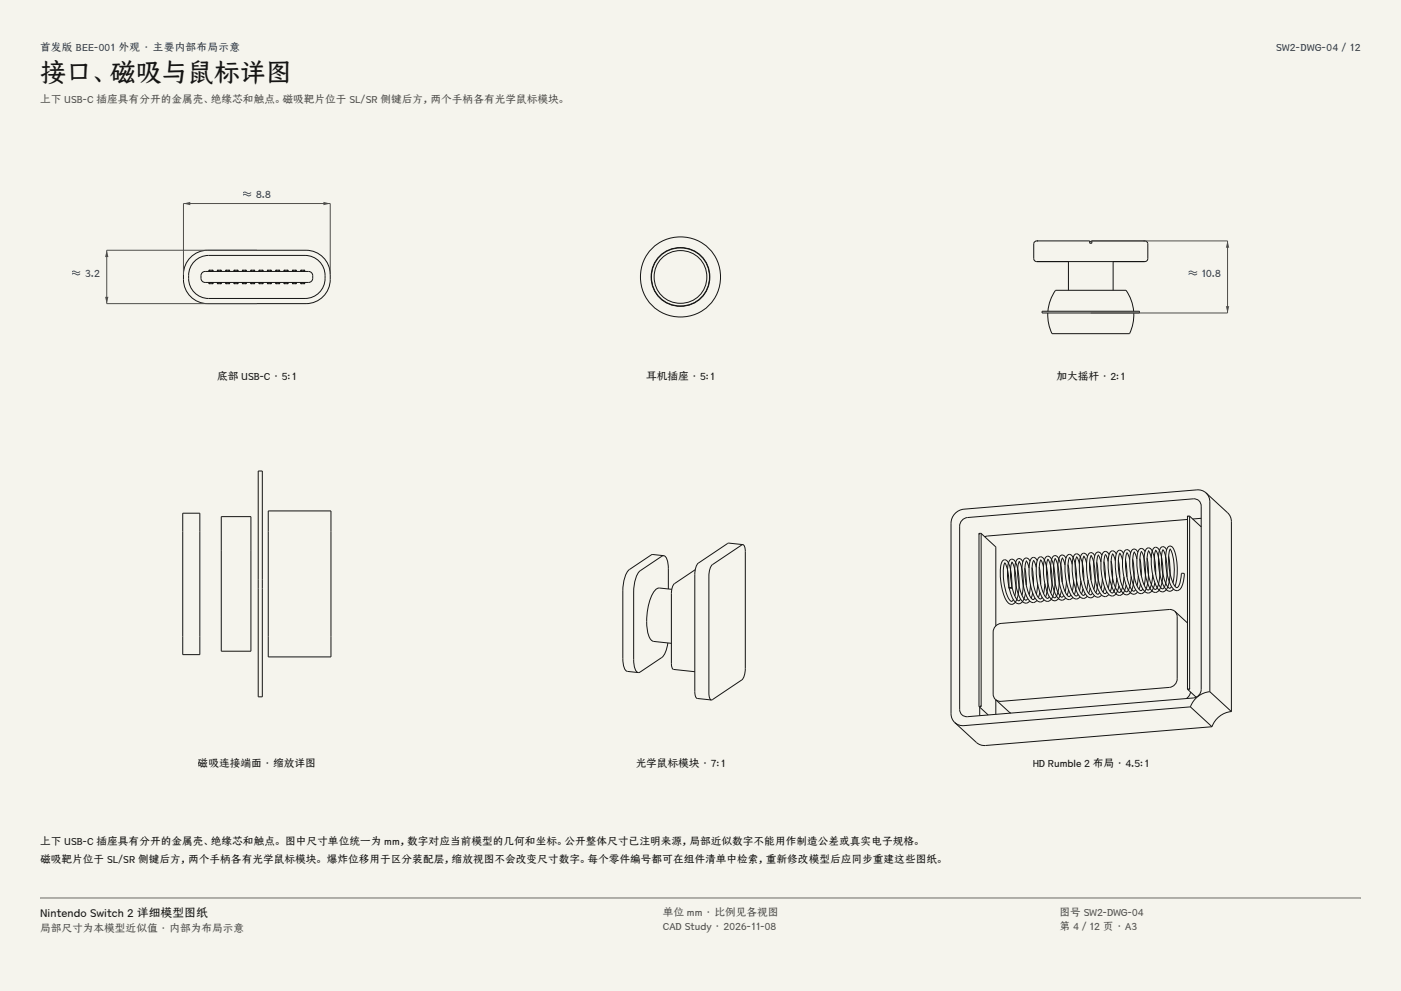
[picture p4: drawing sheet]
<svg xmlns="http://www.w3.org/2000/svg" width="420mm" height="297mm" viewBox="0 0 420 297" stroke-linecap="round" stroke-linejoin="round" font-family="sans-serif">
<g fill="#f5f4ed">
<path d="M0 0h420v297h-420z"/>
<path d="M12 12h396v275h-396z"/>
</g>
<g fill="none" stroke="#141413" stroke-width=".3">
<path d="M56.8 77.5a7.2 7.2 0 0 1 5.5-2.5h29.5a7.5 7.5 0 0 1 7.2 8.7 7.2 7.2 0 0 1-7.2 7.3h-29.5a7.5 7.5 0 0 1-7.3-8.8 7.2 7.2 0 0 1 1.8-4.7zM58.3 78.3a6 6 0 0 1 4.3-1.8h28.9a6.3 6.3 0 0 1 5.9 7.9 6 6 0 0 1-5.9 5h-28.9a6.3 6.3 0 0 1-6-7.8 6 6 0 0 1 1.7-3.3zM60.8 81.6l.7-.3h31a1.7 1.7 0 0 1 1.3 1.7 1.7 1.7 0 0 1-1.3 1.6h-31a1.73 1.73 0 0 1-1.4-1.2 1.73 1.73 0 0 1 .7-1.8zM62.7 81v.2M62.7 84.8v.1M62.8 84.7h1M62.8 85h1M62.8 81h1M62.8 81.3h1M63.8 81v.2M63.8 84.8v.1M65.2 81v.2"/>
<path d="M65.2 84.8v.1M65.3 84.7h1M65.3 85h1M65.3 81h1M65.3 81.3h1M66.3 81v.2M66.3 84.8v.1M67.7 81v.2M67.7 84.8v.1M67.8 84.7h1M67.8 85h1M67.8 81h1"/>
<path d="M67.8 81.3h1M68.8 81v.2M68.8 84.8v.1M70.2 81v.2M70.2 84.8v.1M70.3 84.7h1M70.3 85h1M70.3 81h1M70.3 81.3h1M71.3 81v.2M71.3 84.8v.1M72.7 81v.2"/>
<path d="M72.7 84.8v.1M72.8 84.7h1M72.8 85h1M72.8 81h1M72.8 81.3h1M73.8 81v.2M73.8 84.8v.1M75.2 81v.2M75.2 84.8v.1M75.3 84.7h1M75.3 85h1M75.3 81h1"/>
<path d="M75.3 81.3h1M76.3 81v.2M76.3 84.8v.1M77.7 81v.2M77.7 84.8v.1M77.8 84.7h1M77.8 85h1M77.8 81h1M77.8 81.3h1M78.8 81v.2M78.8 84.8v.1M80.2 81v.2"/>
<path d="M80.2 84.8v.1M80.3 84.7h1M80.3 85h1M80.3 81h1M80.3 81.3h1M81.3 81v.2M81.3 84.8v.1M82.7 81v.2M82.7 84.8v.1M82.8 84.7h1M82.8 85h1M82.8 81h1"/>
<path d="M82.8 81.3h1M83.8 81v.2M83.8 84.8v.1M85.2 81v.2M85.2 84.8v.1M85.3 84.7h1M85.3 85h1M85.3 81h1M85.3 81.3h1M86.3 81v.2M86.3 84.8v.1M87.7 81v.2"/>
<path d="M87.7 84.8v.1M87.8 84.7h1M87.8 85h1M87.8 81h1M87.8 81.3h1M88.8 81v.2M88.8 84.8v.1M90.2 81v.2M90.2 84.8v.1M90.3 84.7h1M90.3 85h1M90.3 81h1"/>
<path d="M90.3 81.3h1M91.3 81v.2M91.3 84.8v.1"/>
<circle cx="62.7" cy="84.8" r=".08"/>
<circle cx="62.7" cy="81.1" r=".08"/>
<circle cx="62.7" cy="85" r=".08"/>
<circle cx="62.7" cy="81.2" r=".08"/>
<circle cx="63.7" cy="84.8" r=".08"/>
<circle cx="63.7" cy="81.1" r=".08"/>
<circle cx="63.7" cy="81.2" r=".08"/>
<circle cx="63.7" cy="85" r=".08"/>
<circle cx="65.2" cy="84.8" r=".08"/>
<circle cx="65.2" cy="81.1" r=".08"/>
<circle cx="65.2" cy="85" r=".08"/>
<circle cx="65.2" cy="81.2" r=".08"/>
<circle cx="66.2" cy="81.1" r=".08"/>
<circle cx="66.2" cy="84.8" r=".08"/>
<circle cx="66.2" cy="81.2" r=".08"/>
<circle cx="66.2" cy="85" r=".08"/>
<circle cx="67.7" cy="84.8" r=".08"/>
<circle cx="67.7" cy="81.1" r=".08"/>
<circle cx="67.7" cy="85" r=".08"/>
<circle cx="67.7" cy="81.2" r=".08"/>
<circle cx="68.7" cy="84.8" r=".08"/>
<circle cx="68.7" cy="81.1" r=".08"/>
<circle cx="68.7" cy="81.2" r=".08"/>
<circle cx="68.7" cy="85" r=".08"/>
<circle cx="70.2" cy="84.8" r=".08"/>
<circle cx="70.2" cy="81.1" r=".08"/>
<circle cx="70.2" cy="81.2" r=".08"/>
<circle cx="70.2" cy="85" r=".08"/>
<circle cx="71.2" cy="84.8" r=".08"/>
<circle cx="71.2" cy="81.1" r=".08"/>
<circle cx="71.2" cy="85" r=".08"/>
<circle cx="71.2" cy="81.2" r=".08"/>
<circle cx="72.7" cy="84.8" r=".08"/>
<circle cx="72.7" cy="81.1" r=".08"/>
<circle cx="72.7" cy="85" r=".08"/>
<circle cx="72.7" cy="81.2" r=".08"/>
<circle cx="73.7" cy="84.8" r=".08"/>
<circle cx="73.7" cy="81.1" r=".08"/>
<circle cx="73.7" cy="81.2" r=".08"/>
<circle cx="73.7" cy="85" r=".08"/>
<circle cx="75.2" cy="84.8" r=".08"/>
<circle cx="75.2" cy="81.1" r=".08"/>
<circle cx="75.2" cy="85" r=".08"/>
<circle cx="75.2" cy="81.2" r=".08"/>
<circle cx="76.2" cy="81.1" r=".08"/>
<circle cx="76.2" cy="84.8" r=".08"/>
<circle cx="76.2" cy="81.2" r=".08"/>
<circle cx="76.2" cy="85" r=".08"/>
<circle cx="77.7" cy="81.1" r=".08"/>
<circle cx="77.7" cy="84.8" r=".08"/>
<circle cx="77.7" cy="81.2" r=".08"/>
<circle cx="77.7" cy="85" r=".08"/>
<circle cx="78.7" cy="81.1" r=".08"/>
<circle cx="78.7" cy="84.8" r=".08"/>
<circle cx="78.7" cy="81.2" r=".08"/>
<circle cx="78.7" cy="85" r=".08"/>
<circle cx="80.2" cy="81.1" r=".08"/>
<circle cx="80.2" cy="84.8" r=".08"/>
<circle cx="80.2" cy="81.2" r=".08"/>
<circle cx="80.2" cy="85" r=".08"/>
<circle cx="81.2" cy="81.1" r=".08"/>
<circle cx="81.2" cy="84.8" r=".08"/>
<circle cx="81.2" cy="81.2" r=".08"/>
<circle cx="81.2" cy="85" r=".08"/>
<circle cx="82.7" cy="84.8" r=".08"/>
<circle cx="82.7" cy="81.1" r=".08"/>
<circle cx="82.7" cy="81.2" r=".08"/>
<circle cx="82.7" cy="85" r=".08"/>
<circle cx="83.7" cy="84.8" r=".08"/>
<circle cx="83.7" cy="81.1" r=".08"/>
<circle cx="83.7" cy="81.2" r=".08"/>
<circle cx="83.7" cy="85" r=".08"/>
<circle cx="85.2" cy="84.8" r=".08"/>
<circle cx="85.2" cy="81.1" r=".08"/>
<circle cx="85.2" cy="85" r=".08"/>
<circle cx="85.2" cy="81.2" r=".08"/>
<circle cx="86.2" cy="84.8" r=".08"/>
<circle cx="86.2" cy="81.1" r=".08"/>
<circle cx="86.2" cy="85" r=".08"/>
<circle cx="86.2" cy="81.2" r=".08"/>
<circle cx="87.7" cy="84.8" r=".08"/>
<circle cx="87.7" cy="81.1" r=".08"/>
<circle cx="87.7" cy="85" r=".08"/>
<circle cx="87.7" cy="81.2" r=".08"/>
<circle cx="88.7" cy="81.1" r=".08"/>
<circle cx="88.7" cy="84.8" r=".08"/>
<circle cx="88.7" cy="81.2" r=".08"/>
<circle cx="88.7" cy="85" r=".08"/>
<circle cx="90.2" cy="84.8" r=".08"/>
<circle cx="90.2" cy="81.1" r=".08"/>
<circle cx="90.2" cy="85" r=".08"/>
<circle cx="90.2" cy="81.2" r=".08"/>
<circle cx="91.2" cy="84.8" r=".08"/>
<circle cx="91.2" cy="81.1" r=".08"/>
<circle cx="91.2" cy="81.2" r=".08"/>
<circle cx="91.2" cy="85" r=".08"/>
</g>
<path d="M55 82.2v-21.2h44v21.2" fill="none" stroke="#504e49" stroke-width=".3"/>
<g fill="#504e49">
<path d="M55 61l2-.5v1z"/>
<path d="M97 60.5l2 .5-2 .5z"/>
</g>
<path d="M77 75h-45v16h45" fill="none" stroke="#504e49" stroke-width=".3"/>
<g fill="#504e49">
<path d="M32 75l.5 2h-1z"/>
<path d="M31.5 89h1l-.5 2z"/>
</g>
<g fill="none" stroke="#141413" stroke-width=".3">
<path d="M309.9 72.9v4.6a.9 .9 0 0 0 .9 .9M309.9 72.9h.1M310.8 78.4h32.4M310.8 78.4h9.5v8.6M310.8 72.2l-.6 .2-.3 .5M310.8 72.2h15.9v.7h.6v-.7h15.9M310.8 72.2h.4M326.7 72.4h.6M342.8 72.2h.4M343.2 72.2l.6 .2 .3 .5M343.2 78.4h-9.5v8.6M344.1 72.9h.1"/>
<path d="M344.1 72.9v4.8l-.4 .6-.5 .1M312.4 93.3h29.2v.5h-29.2zM314.1 93.8a12.9 12.9 0 0 0 1.3 6.2h23.2a12.9 12.9 0 0 0 1.3-6.2M314.1 93.3a12.9 12.9 0 0 1 2.3-6.3h21.2a12.9 12.9 0 0 1 2.3 6.3"/>
<circle cx="204" cy="83" r="12"/>
<circle cx="204" cy="83" r="8.8"/>
<circle cx="204" cy="83" r="8.7"/>
<circle cx="204" cy="83" r="7.9"/>
</g>
<path d="M327 72.2h41v21.6h-41" fill="none" stroke="#504e49" stroke-width=".3"/>
<g fill="#504e49">
<path d="M368 72.2l.5 2h-1z"/>
<path d="M367.5 91.8h1l-.5 2z"/>
</g>
<g fill="none" stroke="#141413" stroke-width=".3">
<path d="M54.8 153.8h5.1v42.4h-5.1zM66.3 154.8h8.9v40.4h-8.9zM77.4 141.2h1.2v67.6h-1.2zM80.4 153.1h18.8v43.8h-18.8zM288.6 155.7l1.5-.6 67.6-5.6a2.15 2.15 0 0 1 2.4 2.2v54.9a2.63 2.63 0 0 1-2.4 2.6l-67.6 5.6a2.15 2.15 0 0 1-2.4-2.2v-54.9a2.6 2.6 0 0 1 .9-2zM293.5 160v51.7M294.1 159.9v51.7M294.1 159.9h-.5M294.1 159.9l4.4 4.1v23.6M356 155.7l-59.9 4.9-.9 .3M356 154.8v51.7M356.6 154.7v51.8"/>
<path d="M356.6 154.7h-.5M356.6 154.7l3.5 3.2M360.1 155.3l-2.5 .2M361.6 147.7l-1.3-.7-1.5-.2-69.8 5.8a4.3 4.3 0 0 0-3.9 4.2v57.1l.3 1.5 .8 1.2M361.6 147.7l.8 1.2 .3 1.5v56.9M361.6 147.7l6.8 6.3 .7 1.8 .1 57.5M199 166.5l-.6 .2-6.5 4.4a9 9 0 0 0-1.9 6.3v20.3l.2 2.4a1.72 1.72 0 0 0 1.2 1.5M199 166.5a2.99 2.99 0 0 1 1.3 3l.1 7M199 166.5l-3.6-.3-6.7 4.5a9 9 0 0 0-2 6.4v20.2l.3 2.5a1.72 1.72 0 0 0 1.1 1.4l3.3 .4M201.4 176.6l-3.7-.4a4.1 4.1 0 0 0-2.8 3.5 17 17 0 0 0 0 11.7l1.1 .8 5.3 .6M208.4 170.7l-6.2 4.2-.7 1.1-.2 1.9 .1 22 .5 .7 6.4 .7M222.7 163.2l-9.1 6-.6 .8-.3 1.2-.2 37.2a1.44 1.44 0 0 0 .8 1.4"/>
<path d="M222.7 163.2a1.81 1.81 0 0 1 .7 2.1l-.1 36.5-.4 1.2-.5 .8-9.1 6M222.7 163.2l-4.5-.3-8.9 5.9-.7 1.3-.3 2.1v35.7a1.44 1.44 0 0 0 .7 1.4l4.3 .5M301.2 168.7l.6 1 .4 1.8 .2 4.7M301.3 168.6a15.3 15.3 0 0 0 1.5 11.4l.5 .2 .5-.5M302.4 176.2h.9M303.3 176.2v-3.2l-.5-3a2.07 2.07 0 0 0-1.8-2.2 2.65 2.65 0 0 0-1.1 2.5 15.8 15.8 0 0 0 2.4 10.4 1.53 1.53 0 0 0 1.6 .3 1.53 1.53 0 0 0 .9-1.4 17.4 17.4 0 0 0-.6-11.5 .98 .98 0 0 0-1.1-.5 .98 .98 0 0 0-.7 1 17.1 17.1 0 0 0 1.8 11.7 1.52 1.52 0 0 0 1.7 .6 1.52 1.52 0 0 0 1.1-1.4l.4-1.6M304.2 178.6a15.6 15.6 0 0 0-.9-10.1h.1a15.1 15.1 0 0 0 1.7 11.4l.4 .1 .5-.5M306.4 178.4a15.7 15.7 0 0 0-.9-10.1h.1a15.2 15.2 0 0 0 1.6 11.4l.4 .2 .5-.5M306.6 168.4a1.06 1.06 0 0 0-1-1 1.06 1.06 0 0 0-1.1 1 17.1 17.1 0 0 0 1.9 11.7 1.36 1.36 0 0 0 2.3 0M307.2 170.3l.5 5.1M308.5 170.2l-.8-2.1a15.1 15.1 0 0 0 1.7 11.4l.4 .2 .5-.5M308.8 168.2a1.06 1.06 0 0 0-1.1-1 1.06 1.06 0 0 0-1 1 17.1 17.1 0 0 0 1.8 11.7 1.36 1.36 0 0 0 2.3 0"/>
<path d="M308.9 175.3l-.4 2.9M309.4 170.1l.4 5.1M309.6 177.7l-.5 1.6M309.9 168l.8 2M309.9 167.9a15.6 15.6 0 0 0 1.4 11.2l.6 .4 .5-.5M310.9 168a1.06 1.06 0 0 0-1-.9 1.06 1.06 0 0 0-1.1 1 17.1 17.1 0 0 0 1.9 11.7 1.36 1.36 0 0 0 2.3 0M311.1 175.1l-.4 2.9M311.6 169.9l.4 5.1M311.7 177.5l-.4 1.6M312 167.8l.8 2M312.1 167.8a15.1 15.1 0 0 0 1.6 11.4l.4 .1 .5-.5M313.2 174.9l-.4 3"/>
<path d="M314.1 167.6h.1a15.3 15.3 0 0 0 1.5 11.3l.5 .3a2.12 2.12 0 0 0 1-2 15.6 15.6 0 0 0-.9-9.8h.1a15.6 15.6 0 0 0 1.4 11.2l.6 .4 .5-.5M314.2 167.6a15.3 15.3 0 0 1 .8 10.1M318.2 177a3.3 3.3 0 0 1-1.9 3.1 2.72 2.72 0 0 1-2.3-2.4 16.6 16.6 0 0 1-.6-10.5 .96 .96 0 0 1 1-.5 .96 .96 0 0 1 .8 .8 16.9 16.9 0 0 1 0 12 1.45 1.45 0 0 1-1.4 .7 1.45 1.45 0 0 1-1.2-.9 17.3 17.3 0 0 1-1.5-11.7 .97 .97 0 0 1 1-.7 .97 .97 0 0 1 .9 .7 17.8 17.8 0 0 1 .4 11.3M318.4 174.5l-.1-3.4a6.5 6.5 0 0 0-1.6-4.5 1.16 1.16 0 0 0-1.5 1.3 17.4 17.4 0 0 0 1.9 11.3 1.36 1.36 0 0 0 2.4 0M319.3 169.3l-.8-2.1a15.3 15.3 0 0 0 1.6 11.4l.5 .2 .4-.5M319.6 167.3a1.06 1.06 0 0 0-1.1-1 1.06 1.06 0 0 0-1 1 17.1 17.1 0 0 0 1.8 11.7 1.36 1.36 0 0 0 2.3 0M319.7 174.4l-.4 2.9M320.2 169.2l.4 5.1M320.3 176.8l-.4 1.6M320.6 167.1l.8 2M320.7 167a15.3 15.3 0 0 0 1.5 11.3l.5 .3 .5-.5M321.8 174.2l-.3 3"/>
<path d="M322.1 178.2a17.1 17.1 0 0 0-.7-11.6 .98 .98 0 0 0-1.1-.4 .98 .98 0 0 0-.7 1 17.1 17.1 0 0 0 1.8 11.7 1.36 1.36 0 0 0 2.4 0M322.7 166.9l.9 2M322.8 166.9a15.3 15.3 0 0 0 1.6 11.3l.5 .2 .4-.5M324 174l-.4 3M324.7 176.4l-.5 1.6M324.9 173.9l-.1-3.3a6.5 6.5 0 0 0-1.7-4.5 1.16 1.16 0 0 0-1.4 1.2 17.4 17.4 0 0 0 1.9 11.4 1.36 1.36 0 0 0 2.3 0M325.7 168.8l-.7-2.1a15.3 15.3 0 0 0 1.5 11.3l.5 .3 .5-.5M326 166.8a1.06 1.06 0 0 0-1-1 1.06 1.06 0 0 0-1.1 1 17.1 17.1 0 0 0 1.9 11.7 1.36 1.36 0 0 0 2.3 0M326.2 173.8l-.4 3M326.6 168.7l.5 5.1M326.8 176.3l-.4 1.5M327.9 176.6a15.5 15.5 0 0 0-.9-10.1h.1a15.3 15.3 0 0 0 1.6 11.4l.5 .2 .5-.5"/>
<path d="M328.2 166.6a1.06 1.06 0 0 0-1.1-1 1.06 1.06 0 0 0-1 1 17.1 17.1 0 0 0 1.8 11.7 1.36 1.36 0 0 0 2.3 0M328.8 168.5l.4 4.2a14.2 14.2 0 0 1-.7 5M329.2 166.3l.8 2.1M329.3 166.3a15.3 15.3 0 0 0 1.5 11.3l.5 .3 .5-.5M330.3 166.4a1.12 1.12 0 0 0-1.3-.9 1.12 1.12 0 0 0-.9 1.3 17.1 17.1 0 0 0 2.1 11.5 1.33 1.33 0 0 0 2.2-.1M330.5 173.5l-.4 2.9M331 168.3l.4 5.1M331.1 175.9l-.4 1.6M332.2 168.2l-.8-2a15.6 15.6 0 0 0 1.6 11.3 .55 .55 0 0 0 .6 .2 .55 .55 0 0 0 .4-.5l.5-1.6 .3-2.5M332.5 166.2a1.06 1.06 0 0 0-1.1-.9 1.06 1.06 0 0 0-1 1 17.1 17.1 0 0 0 1.8 11.7 1.52 1.52 0 0 0 1.7 .6 1.52 1.52 0 0 0 1.1-1.4l.4-1.7M332.6 173.3l-.4 3M333.1 168.2l.4 4.1a14.2 14.2 0 0 1-.7 5"/>
<path d="M333.5 166h.1a15.3 15.3 0 0 0 1.5 11.3l.4 .2a2.34 2.34 0 0 0 1.2-2.3l.2-2.2M333.6 166l.8 2.1M334.6 166a1.06 1.06 0 0 0-1-.9 1.06 1.06 0 0 0-1.1 1 17.1 17.1 0 0 0 1.9 11.7 1.52 1.52 0 0 0 1.7 .6 1.52 1.52 0 0 0 1-1.4l.5-1.6M335.3 168l.4 5.1M335.7 165.8l.8 2.1M335.8 165.8a15.3 15.3 0 0 0 1.5 11.3l.4 .3a3.2 3.2 0 0 0 1.3-3l.1-1.6M336.8 165.9a1.06 1.06 0 0 0-1.1-1 1.06 1.06 0 0 0-1 1 17.1 17.1 0 0 0 1.8 11.7 1.44 1.44 0 0 0 1.5 .7 1.44 1.44 0 0 0 1.1-1.1 17.9 17.9 0 0 0 .5-9.6M337.4 167.8l.4 5.1M337.9 165.7l.8 2M337.9 165.6a15.3 15.3 0 0 0 1.6 11.3l.5 .3 .4-.5M339 165.7a1.06 1.06 0 0 0-1.1-1 1.06 1.06 0 0 0-1.1 1 17.1 17.1 0 0 0 1.9 11.7 1.36 1.36 0 0 0 2.3 0M340.8 167.5l-.7-2.1a15.3 15.3 0 0 0 1.5 11.3l.5 .3 .5-.5"/>
<path d="M341.1 165.5a1.06 1.06 0 0 0-1.1-.9 1.06 1.06 0 0 0-1 1 17.1 17.1 0 0 0 1.8 11.7 1.44 1.44 0 0 0 1.5 .6 1.44 1.44 0 0 0 1.1-1.1 17.9 17.9 0 0 0 .5-9.5M341.2 172.6l-.3 3M341.7 167.4l.4 5.1M341.9 175l-.4 1.6M342.1 165.3a15.6 15.6 0 0 1 .9 10.1M342.2 165.3a15.3 15.3 0 0 0 1.6 11.3l.4 .2a2.38 2.38 0 0 0 1.1-2.3l.3-2.3M343.3 165.3a1.06 1.06 0 0 0-1.1-.9 1.06 1.06 0 0 0-1 1 17.1 17.1 0 0 0 1.8 11.7 1.52 1.52 0 0 0 1.7 .6 1.52 1.52 0 0 0 1.1-1.4l.4-1.7M348.6 164.8a15.6 15.6 0 0 1 .3 11.3l-.1 .2a.74 .74 0 0 1-.8 0 .74 .74 0 0 1-.4-.7 15.9 15.9 0 0 1-1.1-10.7h-.1a15.3 15.3 0 0 1 .4 11.4 .55 .55 0 0 1-.6 .4 .55 .55 0 0 1-.5-.5 15.6 15.6 0 0 1-1.3-11.1l.7 2.1M348.7 164.7a15.3 15.3 0 0 0 1.5 11.4l.5 .2 .5-.5M349.7 164.8a1.06 1.06 0 0 0-1-1 1.06 1.06 0 0 0-1.1 1 17.1 17.1 0 0 0 1.9 11.7 1.36 1.36 0 0 0 2.3 0M350.3 166.7l.4 2.7a11.7 11.7 0 0 1-1.3 7.6 1.62 1.62 0 0 1-2.6-1 16.9 16.9 0 0 1-1.1-11.5 .96 .96 0 0 1 1-.5 .96 .96 0 0 1 .8 .8 16.9 16.9 0 0 1 0 12 1.45 1.45 0 0 1-1.4 .7 1.45 1.45 0 0 1-1.2-.9 17.3 17.3 0 0 1-1.5-11.7 .97 .97 0 0 1 1-.7 .97 .97 0 0 1 .9 .8l.9 3.2 .3 4M350.7 164.5a15.6 15.6 0 0 1 .9 10.2"/>
<path d="M350.8 164.5a15.2 15.2 0 0 0 1.5 11.3l.5 .3a2.31 2.31 0 0 0 1.1-2.2l.3-2h.8a6.6 6.6 0 0 1-1.5 4.9 1.97 1.97 0 0 1-2.6-1.6 17.8 17.8 0 0 1-1-10.8 .97 .97 0 0 1 1-.8 .97 .97 0 0 1 .9 .8 17.8 17.8 0 0 1 .4 11.3M200.2 192.7l-.6 2.4-.9 1.6-6.8 4.7-.5 .2M352.2 183.2l-.9-.5h-.8l-50.4 4.1a2.63 2.63 0 0 0-2.4 2.6v18.6l.2 .7 .5 .9M352.2 183.2l.4 .6 .3 1v18.6a2.63 2.63 0 0 1-2.4 2.6l-50.4 4.2-1.1-.2-.6-.4M352.2 183.2l3.8 3.5M286.2 216.6l6.9 6.2 1.8 .6 68.4-5.6M293.5 211.7v.1M293.5 211.8l2.8 2.5M293.7 211.9v2.6M294 211.7l-.5 .1M298.4 209.6l4.6 4.1M298.5 209.7v4.4"/>
<path d="M356 206.5v.1M356 206.6l2.6 2.3M356.5 206.6h-.5M356.9 211.8l-67.9 5.7-1.5-.2-1.3-.7M356.9 211.8l6.4 6M356.9 207.4l-.3 .9-1 1.1M362.7 207.3a6.9 6.9 0 0 0-5.8 4.5M362.7 207.3l6.5 6M369.2 213.3a6.9 6.9 0 0 0-5.9 4.5"/>
<circle cx="293.6" cy="160" r=".09"/>
<circle cx="356.1" cy="154.8" r=".09"/>
<circle cx="294" cy="211.6" r=".09"/>
<circle cx="356.5" cy="206.5" r=".09"/>
</g>
<path d="M12 269.3h396zM12 269h396v.3h-396z" fill-rule="evenodd" fill="#504e49"/>
<text font-size="7.8" fill="#141413" x="12" y="24.7">接口、磁吸与鼠标详图</text>
<text font-size="3.5" fill="#141413" x="12" y="274.9">Nintendo Switch 2 详细模型图纸</text>
<g font-size="3.2" fill="#1b365d">
<text x="12" y="15.3">首发版 BEE-001 外观 · 主要内部布局示意</text>
<text x="382.5" y="15.3">SW2-DWG-04 / 12</text>
<text x="72.8" y="59.4">≈ 8.8</text>
<text x="21.6" y="83">≈ 3.2</text>
<text x="356.2" y="83">≈ 10.8</text>
</g>
<g font-size="3.2" fill="#504e49">
<text x="12" y="30.9">上下 USB-C 插座具有分开的金属壳、绝缘芯和触点。磁吸靶片位于 SL/SR 侧键后方，两个手柄各有光学鼠标模块。</text>
<text x="198.7" y="274.5">单位 mm · 比例见各视图</text>
<text x="317.6" y="274.5">图号 SW2-DWG-04</text>
<text x="12" y="279.3">局部尺寸为本模型近似值 · 内部为布局示意</text>
<text x="198.7" y="278.8">CAD Study · 2026-11-08</text>
<text x="317.6" y="278.8">第 4 / 12 页 · A3</text>
</g>
<g font-size="3.2" fill="#141413">
<text x="65.1" y="114">底部 USB-C · 5:1</text>
<text x="193.7" y="114">耳机插座 · 5:1</text>
<text x="316.7" y="114">加大摇杆 · 2:1</text>
<text x="59.3" y="230">磁吸连接端面 · 缩放详图</text>
<text x="190.5" y="230">光学鼠标模块 · 7:1</text>
<text x="309.5" y="230">HD Rumble 2 布局 · 4.5:1</text>
<text x="12" y="253.3">上下 USB-C 插座具有分开的金属壳、绝缘芯和触点。 图中尺寸单位统一为 mm，数字对应当前模型的几何和坐标。公开整体尺寸已注明来源，局部近似数字不能用作制造公差或真实电子规格。</text>
<text x="12" y="258.6">磁吸靶片位于 SL/SR 侧键后方，两个手柄各有光学鼠标模块。 爆炸位移用于区分装配层，缩放视图不会改变尺寸数字。每个零件编号都可在组件清单中检索，重新修改模型后应同步重建这些图纸。</text>
</g>
</svg>
